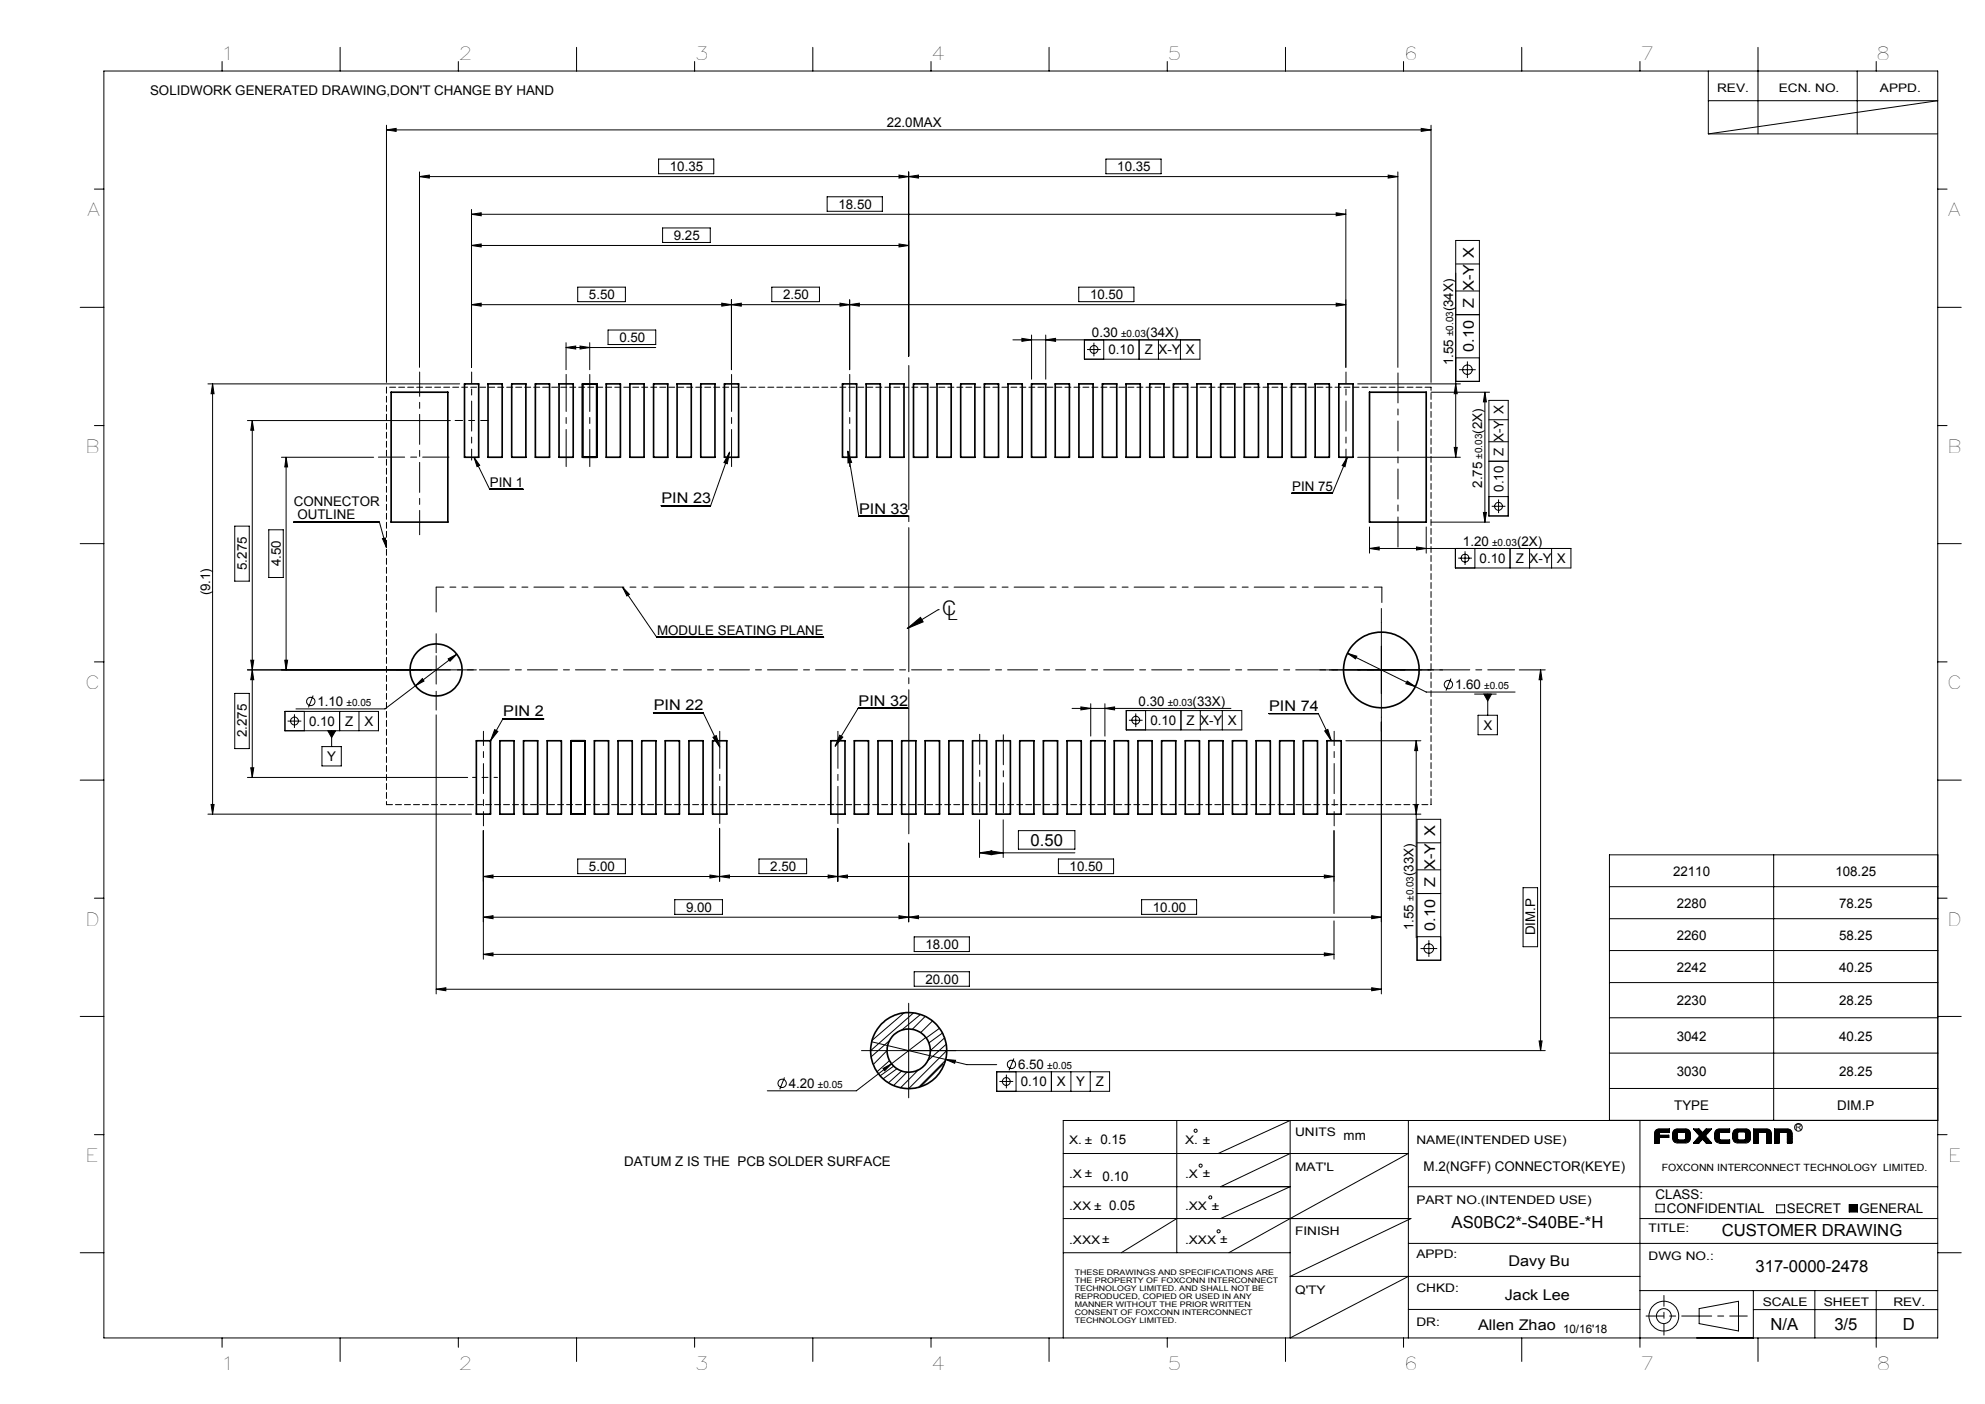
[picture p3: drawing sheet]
<svg xmlns="http://www.w3.org/2000/svg" width="420mm" height="297mm" viewBox="0 0 420 297" stroke-linecap="round" stroke-linejoin="round" font-family="sans-serif">
<g fill="none" stroke="#000" stroke-width=".21">
<path d="M22 15h388v268h-388zM47 13v2M72 10v5M97 13v2M122 10v5M147 13v2M172 10v5M197 13v2M222 10v5M247 13v2M272 10v5M297 13v2"/>
<path d="M322 10v5M347 13v2M361.5 15v13.3M372 10v18.3M393 15v13.3M397 13v2M81.8 27.5l2-.3v.6zM81.8 26.5v54.4M81.8 27.5h221M88.8 37.4l2-.4v.7zM88.8 36.4v41.3M88.8 37.4h207"/>
<path d="M139.3 33.7h11.7v3.1h-11.7zM190.2 37l2.1 .4-2.1 .3zM192.3 37.4l2-.4v.7zM192.3 36.4v38.9M234 33.7h11.7v3.1h-11.7zM293.7 37l2.1 .4-2.1 .3zM295.8 36.4v41.3M300.7 27.2l2.1 .3-2.1 .3zM302.8 26.5v54.4M361.5 21.3h48.5l-48.5 7M361.5 28.3h48.5M20 40h2"/>
<path d="M99.8 45.3l2-.3v.6zM99.8 51.9l2-.3v.6zM99.8 44.3v33.4M99.8 45.3h185M99.8 51.9h92.5M140.2 48.2h10.1v3.1h-10.1zM175 41.6h11.7v3.1h-11.7zM190.2 51.6l2.1 .3-2.1 .3zM282.7 45l2.1 .3-2.1 .3zM284.8 44.3v33.4M308 55.8h5M410 40h2"/>
<path d="M17 65h5M99.8 64.4l2-.3v.7zM99.8 64.4h185M119.8 73.5l2-.3v.6zM119.8 72.5v5.7M119.8 73.5h18.9M122.2 60.7h10.1v3.1h-10.1zM122.7 73.2l2.1 .3-2.1 .3zM124.8 72.5v5.7M128.7 69.8h10v3.1h-10zM152.7 64.1l2.1 .3-2.1 .4zM154.8 64.4l2-.3v.7z"/>
<path d="M154.8 63.4v14.8M163.3 60.7h10.1v3.1h-10.1zM177.7 64.1l2.1 .3-2.1 .4zM179.8 64.4l2-.3v.7zM179.8 63.4v14.8M214.3 71.9h39.6v4.1h-24.5v-4.1M216.2 71.6l2.1 .3-2.1 .3zM218.3 70.9v9.3M221.3 71.9l2-.3v.6zM221.3 70.9v9.3M228.2 60.7h11.7v3.1h-11.7zM230 73.9h2.9"/>
<path d="M231.5 72.5v2.9M233.5 71.9v4.1M241 71.9v4.1M245.1 71.9v4.1M249.8 71.9v4.1M282.7 64.1l2.1 .3-2.1 .4zM308 75.7h5M308 66.6h5M308 61.6h5M308.7 78.2h3.5M310.5 76.4v3.6M410 65h5"/>
<path d="M20 90h2M44 81.2h53.3M45 81.2l.3 2.1h-.6zM45 81.2v91M52.4 89h42.9M53.4 89l.3 2h-.6zM53.4 89v75.5M59.5 96.7h19.6M60.5 96.7l.4 2.1h-.6zM60.5 96.7v45M100.3 96.7l1.2 1.7-.6 .3zM100.3 96.7l3.3 6.8h7.1"/>
<path d="M154.4 95.6l-.5 2.5-.7-.2zM154.4 95.6l-4 11.4h-10.5M179.4 95.4l.8 2.4-.8 .1zM179.4 95.4l2.3 13.8h10.5M285.1 96.7l-.5 2-.6-.2zM285.1 96.7l-3.2 7.6h-8.5M287.3 81.2h21.7M287.3 96.7h21.7M302.8 83h12.4M307.7 94.6h.6l-.3 2.1zM308 81.2l.3 2.1h-.6zM308 80.7h5v-29.8h-5v45.8"/>
<path d="M314.2 83l.3 2h-.6zM314.2 83v27.5M315 84.7h4.1v24.4h-4.1zM315 97.6h4.1M315 93.4h4.1M315 88.8h4.1M410 90h2M17 115h5M49.7 111.3h3v11.6h-3zM56.9 112.1h3v10.1h-3zM62.1 110.5h18.2l1.5 5.3M80.9 113.9l.6-.1 .3 2z"/>
<path d="M289.8 116l2-.3v.6zM289.8 111.5v5.5M289.8 116h42.6v4.2h-24.5v-4.2M299.7 115.7l2.1 .3-2.1 .3zM301.8 111.5v5.5M302.8 110.5h12.4M308.5 118.1h2.9M310 116.6v2.9M312.1 116v4.2M313.9 108.4h.6l-.3 2.1zM315 105.1h4.1M315.6 107.1h2.9"/>
<path d="M317.1 105.7v2.8M319.5 116v4.2M323.6 116v4.2M328.3 116v4.2M410 115h5M53.1 139.7h.6l-.3 2zM60.3 139.7h.6l-.4 2zM92.3 124.2v5.3M92.3 134.1v4M92.3 138.7v6M94.8 139.4l1.9-1-1.5 1.5zM96.7 138.4l-15.2 11.6h-18.9"/>
<path d="M131.7 124.2l1.5 1.5-.6 .4zM131.7 124.2l7.2 10.6h35.4M191.9 133l2.9-2.4 .5 .9zM198.5 129h.1M198.5 129l-6.6 4M285.1 138.2l2 .6-.3 .6zM285.1 138.2l14.3 7M292.3 128.7v81.6M292.4 124.2v3.3M20 140h2M49.7 146.7h3v11.7h-3zM52.4 141.7h42.9"/>
<path d="M53.4 141.7l.3 2.1h-.6zM60.3 150.5h19.8v4.1h-19.8zM60.9 152.5h2.8M62.3 151.1v2.9M64.4 150.5v4.1M66.3 147.1l-1 2.5M68.1 157.9h4.1v4.1h-4.1zM69.4 154.6h1.6l-.8 1.4zM70.2 154.6v3.3M71.9 150.5v4.1M76 150.5v4.1M89.4 143.5l.3 .6-1.8 1z"/>
<path d="M92.3 146.2v4M92.3 151.2v59.1M96.8 141.7h4M104.7 154.3l.6 .4-1.5 2zM115 152.1h-8.6l-2.6 4.6M138.3 150.8h10.5l3.5 7.2M150.8 156l.8-.4 .7 2.4zM177.7 155.5l.6 .4-1.6 2zM192.1 149.8h-10.5l-4.9 8.1M226.8 149.9h33.7M228.7 149.5l2.1 .4-2.1 .3zM230.8 148.9v6.8"/>
<path d="M233.8 149.9l2-.4v.7zM233.8 148.9v6.8M238.3 150.3h24.4v4.1h-24.4zM238.9 152.4h2.9M240.3 150.9v2.9M242.4 150.3v4.1M249.9 150.3v4.1M254 150.3v4.1M258.6 150.3v4.1M268.5 151h10.4l2.8 5.7M279.3 141.7h26M280.3 154.6l.7-.3 .7 2.4z"/>
<path d="M284.8 156.7h15.8M297.7 144.1l1.7 1.1-1.9-.6zM299.4 145.2l2.4 1.2h18.8M299.6 156.7l.4 2.1h-.7zM299.6 156.7v41.7M307 143.5l-1 2.6M312 146.8h4.6M312.7 151.3h4.1v4.1h-4.1zM314 146.8h1.6l-.8 1.5zM314.8 146.8v4.5M321.5 141.7h5.5M326 141.7l.3 2.1h-.7z"/>
<path d="M326 141.7v80.5M410 140h2M17 165h5M44 172.2h55.8M44.7 170.2h.6l-.3 2zM52.4 164.5h46.6M53.1 162.4h.6l-.3 2.1zM102.3 175.7v27.2M152.3 175.2v11.2M177.3 175.2v11.2M192.3 178.4v16.6M207.3 173.4v8"/>
<path d="M212.3 173.4v8M215.5 175.7h11.9v3.9h-11.9zM282.3 175.7v17.5M284.8 172.2h15.8M299.3 170.2h.7l-.4 2zM299.8 173.3h5v29.8h-5zM299.8 178.3h5M410 165h5M20 190h2M102.3 194l2-.3v.6zM102.3 185.4l2-.3v.6zM102.3 194h190"/>
<path d="M102.3 185.4h180M122.2 181.7h10.1v3.1h-10.1zM142.8 190.3h10.1v3.1h-10.1zM150.2 185.1l2.1 .3-2.1 .3zM152.3 185.4l2-.3v.6zM160.6 181.7h10.1v3.1h-10.1zM175.2 185.1l2.1 .3-2.1 .3zM177.3 185.4l2-.3v.6zM190.2 193.7l2.1 .3-2.1 .3zM192.3 194l2-.3v.6zM193.4 198.2h11.7v3.1h-11.7zM207.3 180.4l2.5-.4v.8z"/>
<path d="M207.3 180.4h20.1M209.7 180l2.6 .4-2.6 .4zM223.9 181.7h11.7v3.1h-11.7zM241.5 190.3h11.7v3.1h-11.7zM280.2 185.1l2.1 .3-2.1 .3zM282.3 194.8v8.1M290.2 193.7l2.1 .3-2.1 .3zM299.8 198.2h5M299.8 189h5M299.8 184h5M302.3 198.9v3.5M322.3 187.8h3v12.5h-3z"/>
<path d="M340.5 180.8h69.5v56.2h-69.5zM340.5 187.6h69.5M340.5 194.3h69.5M375.3 180.8v56.2M410 190h2M17 215h5M92.3 209.3l2-.4v.7zM92.3 209.3h200M102.3 201.9l2-.3v.6zM102.3 201.9h180M191.3 214.3l-6.8 5.8M192.3 212.2v20"/>
<path d="M193.3 214.3l-9.1 7.9M193.4 205.6h11.7v3h-11.7zM194.8 214.6l-4 3.3M195.8 215l-2.8 2.7M195.9 219.5l-14.7 11.2h-18.9M197.3 216l-2.5 2.4M198.8 217.5l-2.8 2.1M199.4 218.5l-2.9 2.1M199.8 219.6l-3 2.6M280.2 201.6l2.1 .3-2.1 .3zM290.2 208.9l2.1 .4-2.1 .3zM300.6 200.7h3.5"/>
<path d="M340.5 201.1h69.5M340.5 207.9h69.5M340.5 215.3h69.5M410 215h5M166 227.9l-1 2.5M182.3 222.2h144.7M184.4 220.4l15.7 3.7M186.8 226l1.8-1-1.4 1.5zM187.7 222.2l-2.9 3M188.2 224.4l-2.6 2.3M188.2 220.1l-3.9 3.5M189.1 225.5l-2.9 2.1"/>
<path d="M189.8 226.1l-2.9 2.1M190.8 226.6l-2.8 2.5M191.9 226.8l-2.8 2.8M194.3 226.3l-3.8 3.8M199.6 225.1l-4.8 4.8M200.1 224.3l-5.8 5.7M200.1 224.1l2.1 .2-.2 .6zM200.1 224.1l4.4 1.1h6.4M200.2 220.9l-3.9 3.5M200.3 222.2l-8 8.1M210.9 226.7h23.9v4.2h-23.9zM211.5 228.8h2.9"/>
<path d="M212.9 227.3v2.9M214.5 223.9l-1 2.5M215 226.7v4.2M222.5 226.7v4.2M226.6 226.7v4.2M230.7 226.7v4.2M249 237v28M298 237v46M325.6 220.2h.7l-.3 2zM340.5 222.8h69.5M340.5 230.3h69.5M347 237v48"/>
<path d="M350.1 239.8v2h1v-1.1l.2-.1M350.1 240h1M350.1 239.8h1M350.1 239.6h1M350.1 239.5h3.1v-.7h-2.3a1.05 1.05 0 0 0-.8 1M350.2 239.3h3M350.3 239.1h2.9M350.5 239h2.7M351.2 239.5h-.1l.1 .6M353.9 239.8v-.2a.97 .97 0 0 1 1-.8l2.2 .1a.91 .91 0 0 1 .5 .9M353.9 239.8v1M353.9 240h1"/>
<path d="M353.9 239.8h1M353.9 239.6h1M354 239.5h3.6M354 239.3h3.5M354.2 239.1h3.2M354.4 239h2.8M355.1 239.5l-.2 .1v1.4l.2 .1M356.4 239.5l.3 .1v1.4l-.3 .1M356.7 240h.9M356.7 239.8h.9M356.7 239.6h.9M357.6 239.8v1"/>
<path d="M358.5 239h1.1M358.6 239.1h1.2M358.8 239.3h1.1M358.9 239.5h1.2M359.1 239.6h2.3M359.2 239.8h2M359.3 240h1.8M360.1 239.5h.3M360.1 239.5l-.6-.7h-1.2l1.2 1.4M360.4 239.5l.6-.7h1.2l-1.3 1.4 1.3 1.6h-1.2l-.6-.7M360.4 239.5h1.2M360.5 239.3h1.2"/>
<path d="M360.7 239.1h1.1M360.8 239h1.2M362.8 239.8v1M362.8 240h1M362.8 239.8h1M362.8 239.6h1M362.9 239.5h3.1v-.7h-2.3a.96 .96 0 0 0-.9 1M362.9 239.3h3.1M363.1 239.1h2.9M363.3 239h2.7M364 239.5l-.2 .1v1.4l.2 .1M366.6 239.8l.1-.2a.97 .97 0 0 1 1-.8l2.1 .1a.88 .88 0 0 1 .6 .9"/>
<path d="M366.6 239.8v1M366.6 240h1.1M366.6 239.8h1.1M366.7 239.6h1M366.7 239.5h3.6M366.8 239.3h3.4M366.9 239.1h3.2M367.1 239h2.8M367.8 239.5l-.1 .1v1.4l.1 .1M369.2 239.5l.2 .1v1.4l-.2 .1M369.4 240h1M369.4 239.8h1"/>
<path d="M369.4 239.6h1M370.4 239.8v1M371.1 239.5h3.6M371.1 240h.9M371.1 239.8h.9M371.1 239.6h.9M371.1 239.1h3.4M371.1 239h3.2M371.1 239.3h3.5M372.1 239.5l-.1 2.3h-.9v-3h2.7a1.02 1.02 0 0 1 1 1M373.7 239.5l.1 2.3h1v-2M373.8 240h1"/>
<path d="M373.8 239.8h1M373.8 239.6h1M375.5 239.5h3.6M375.5 240h.9M375.5 239.8h.9M375.5 239.6h.9M375.5 239.1h3.4M375.5 239h3.2M375.5 239.3h3.6M376.6 239.5l-.2 2.3h-.9v-3h2.8a.96 .96 0 0 1 .9 1M378.1 239.5l.1 2.3h1v-2M378.2 240h1"/>
<path d="M378.2 239.8h1M378.2 239.6h1M410 237h-185v46M20 240h2M225 257.8h73.5l-25.5 12.2h74M225 244h73l-38 21M225 251h48l-14.7 6.8M249 257.8l-11.8 7.2M257.7 244l15.3-7v46l25-13M273 244l-14.7 7M298 251h112M347 257.8h63"/>
<path d="M350.1 240.8h1M350.1 240.9h1M350.1 241.1h1M350.1 241.3h1M350.1 241.5h1M350.1 241.6h1M350.1 240.4h3M350.1 240.3h3M350.1 240.1h3v.5h-3M350.4 254.7h1.7v1.7h-1.7zM353.9 240.8v.1a.97 .97 0 0 0 1 .9h1.8a1.02 1.02 0 0 0 .9-1M353.9 240.8h1"/>
<path d="M353.9 240.4h1M353.9 240.3h1M353.9 240.1h1M353.9 240.6h1M353.9 240.9h1M354 241.1h3.6M354 241.3h3.5M354.2 241.5h3.2M354.4 241.6h2.8M356.7 240.8h.9M356.7 240.9h.9M356.7 240.4h.9"/>
<path d="M356.7 240.3h.9M356.7 240.1h.9M356.7 240.6h.9M358.5 241.6h1.1M358.6 241.5h1.2M358.8 241.3h1.1M358.9 241.1h1.2M359.1 240.9h2.3M359.2 240.8h2M359.3 240.6h1.8M359.5 240.2l.1 .2-1.3 1.4h1.2l.6-.7M359.5 240.4h1.5"/>
<path d="M359.5 240.1h1.5M359.6 240.3h1.3M360.1 241.1h.3M360.4 241.1h1.2M360.5 241.3h1.2M360.7 241.5h1.1M360.8 241.6h1.2M362.8 240.8a.95 .95 0 0 0 1 1h2.2v-.7h-3.1M362.8 240.8h1M362.8 240.9h1M362.8 240.4h1M362.8 240.3h1"/>
<path d="M362.8 240.1h1M362.8 240.6h1M362.9 241.3h3.1M363.1 241.5h2.9M363.3 241.6h2.7M366.6 240.8l.1 .1a.97 .97 0 0 0 1 .9h1.7a1.02 1.02 0 0 0 1-1M366.6 240.8h1.1M366.6 240.4h1.1M366.6 240.3h1.1M366.6 240.1h1.1M366.6 240.6h1.1M366.7 240.9h1"/>
<path d="M366.7 241.1h3.6M366.8 241.3h3.4M366.9 241.5h3.2M367.1 241.6h2.8M369.4 240.8h1M369.4 240.9h1M369.4 240.4h1M369.4 240.3h1M369.4 240.1h1M369.4 240.6h1M371.1 240.8h.9M371.1 240.9h.9"/>
<path d="M371.1 241.1h.9M371.1 241.3h.9M371.1 241.5h.9M371.1 241.6h.9M371.1 240.4h.9M371.1 240.3h.9M371.1 240.1h.9M371.1 240.6h.9M373.8 240.8h1M373.8 240.9h1M373.8 241.1h1M373.8 241.3h1"/>
<path d="M373.8 241.5h1M373.8 241.6h1M373.8 240.4h1M373.8 240.3h1M373.8 240.1h1M373.8 240.6h1M375.5 240.8h.9M375.5 240.9h.9M375.5 241.1h.9M375.5 241.3h.9M375.5 241.5h.9M375.5 241.6h.9"/>
<path d="M375.5 240.4h.9M375.5 240.3h.9M375.5 240.1h.9M375.5 240.6h.9M375.9 254.9h1.7v1.6h-1.7zM378.2 240.8h1M378.2 240.9h1M378.2 241.1h1M378.2 241.3h1M378.2 241.5h1M378.2 241.6h1M378.2 240.4h1"/>
<path d="M378.2 240.3h1M378.2 240.1h1M378.2 240.6h1M391.3 254.8h1.7v1.6h-1.7zM410 240h2M17 265h5M225 265h48M298 277h49M298 263h112M347 273h63M359.5 276.8l8.3-1.5v6.2l-8.3-1.5zM371 273v10"/>
<path d="M371 277h39M384 273v10M397 273v12M410 265h5M47 283v2M72 283v5M97 283v2M122 283v5M147 283v2M172 283v5M197 283v2M222 283v5"/>
<path d="M247 283v2M272 283v5M297 283v2M322 283v5M372 283v5"/>
<circle cx="231.5" cy="73.9" r=".83"/>
<circle cx="310.5" cy="78.2" r="1.01"/>
<circle cx="310" cy="118.1" r=".83"/>
<circle cx="317.1" cy="107.1" r=".83"/>
<circle cx="62.3" cy="152.5" r=".83"/>
<circle cx="65.8" cy="148.4" r=".88"/>
<circle cx="240.3" cy="152.4" r=".83"/>
<circle cx="306.5" cy="144.8" r=".88"/>
<circle cx="302.3" cy="200.7" r="1.01"/>
<circle cx="165.5" cy="229.2" r=".88"/>
<circle cx="212.9" cy="228.8" r=".83"/>
<circle cx="214" cy="225.2" r=".89"/>
<circle cx="253" cy="239.2" r=".33"/>
<circle cx="380.5" cy="238.5" r=".81"/>
<circle cx="254" cy="246.6" r=".33"/>
<circle cx="256.1" cy="253.3" r=".33"/>
<circle cx="257.8" cy="260.5" r=".33"/>
<circle cx="352.1" cy="278.4" r="1.57"/>
<circle cx="352.1" cy="278.4" r="3.1"/>
</g>
<path d="M352.1 282.4v-8.4" fill="none" stroke="#000" stroke-width=".21" stroke-dasharray="6.3 1.3 1.3 1.3" stroke-dashoffset="4.1"/>
<path d="M348.3 278.4h21.4" fill="none" stroke="#000" stroke-width=".21" stroke-dasharray="6.3 1.3 1.3 1.3" stroke-dashoffset="2.6"/>
<path d="M391.3 254.8h1.7v1.6h-1.7z" fill-rule="evenodd" fill="#000"/>
<g fill="none" stroke="#000" stroke-width=".35">
<path d="M82.8 83h12v27.5h-12zM98.3 81.2h3v15.5h-3zM103.3 81.2h3v15.5h-3zM108.3 81.2h3v15.5h-3zM113.3 81.2h3v15.5h-3zM118.3 81.2h3v15.5h-3zM123.3 81.2h3v15.5h-3zM128.3 81.2h3v15.5h-3zM133.3 81.2h3v15.5h-3zM138.3 81.2h3v15.5h-3zM143.3 81.2h3v15.5h-3zM148.3 81.2h3v15.5h-3z"/>
<path d="M153.3 81.2h3v15.5h-3zM178.3 81.2h3v15.5h-3zM183.3 81.2h3v15.5h-3zM188.3 81.2h3v15.5h-3zM193.3 81.2h3v15.5h-3zM198.3 81.2h3v15.5h-3zM203.3 81.2h3v15.5h-3zM208.3 81.2h3v15.5h-3zM213.3 81.2h3v15.5h-3zM218.3 81.2h3v15.5h-3zM223.3 81.2h3v15.5h-3zM228.3 81.2h3v15.5h-3z"/>
<path d="M233.3 81.2h3v15.5h-3zM238.3 81.2h3v15.5h-3zM243.3 81.2h3v15.5h-3zM248.3 81.2h3v15.5h-3zM253.3 81.2h3v15.5h-3zM258.3 81.2h3v15.5h-3zM263.3 81.2h3v15.5h-3zM268.3 81.2h3v15.5h-3zM273.3 81.2h3v15.5h-3zM278.3 81.2h3v15.5h-3zM283.3 81.2h3v15.5h-3zM289.8 83h12v27.5h-12z"/>
<path d="M100.8 156.7h3v15.5h-3zM105.8 156.7h3v15.5h-3zM110.8 156.7h3v15.5h-3zM115.8 156.7h3v15.5h-3zM120.8 156.7h3v15.5h-3zM125.8 156.7h3v15.5h-3zM130.8 156.7h3v15.5h-3zM135.8 156.7h3v15.5h-3zM140.8 156.7h3v15.5h-3zM145.8 156.7h3v15.5h-3zM150.8 156.7h3v15.5h-3zM175.8 156.7h3v15.5h-3z"/>
<path d="M180.8 156.7h3v15.5h-3zM185.8 156.7h3v15.5h-3zM190.8 156.7h3v15.5h-3zM195.8 156.7h3v15.5h-3zM200.8 156.7h3v15.5h-3zM205.8 156.7h3v15.5h-3zM210.8 156.7h3v15.5h-3zM215.8 156.7h3v15.5h-3zM220.8 156.7h3v15.5h-3zM225.8 156.7h3v15.5h-3zM230.8 156.7h3v15.5h-3zM235.8 156.7h3v15.5h-3z"/>
<path d="M240.8 156.7h3v15.5h-3zM245.8 156.7h3v15.5h-3zM250.8 156.7h3v15.5h-3zM255.8 156.7h3v15.5h-3zM260.8 156.7h3v15.5h-3zM265.8 156.7h3v15.5h-3zM270.8 156.7h3v15.5h-3zM275.8 156.7h3v15.5h-3zM280.8 156.7h3v15.5h-3z"/>
<circle cx="92.3" cy="141.7" r="5.5"/>
<circle cx="292.3" cy="141.7" r="8"/>
<circle cx="192.3" cy="222.2" r="4.6"/>
<circle cx="192.3" cy="222.2" r="8"/>
</g>
<path d="M80.1 96.7h14.9" fill="none" stroke="#000" stroke-width=".21" stroke-dasharray="30.5 1.3 1.3 1.3" stroke-dashoffset="24.9"/>
<path d="M100 164.4h5.3" fill="none" stroke="#000" stroke-width=".21" stroke-dasharray="30.5 1.3 1.3 1.3" stroke-dashoffset="29.7"/>
<path d="M96.3 88.9h7" fill="none" stroke="#000" stroke-width=".21" stroke-dasharray="30.5 1.3 1.3 1.3" stroke-dashoffset="28.9"/>
<path d="M192.3 76.3v101.1" fill="none" stroke="#000" stroke-width=".21" stroke-dasharray="30.5 1.3 1.3 1.3" stroke-dashoffset="-1"/>
<path d="M207.3 154.8v17.6" fill="none" stroke="#000" stroke-width=".21" stroke-dasharray="6.3 1.3 1.3 1.3" stroke-dashoffset="-.6"/>
<path d="M212.3 155v17.4" fill="none" stroke="#000" stroke-width=".21" stroke-dasharray="6.3 1.3 1.3 1.3" stroke-dashoffset="-.5"/>
<path d="M119.8 79.2v19.5M124.8 79.2v19.5M154.8 79.2v19.5M179.8 79.2v19.5M152.3 154.7v19.5M177.3 154.7v19.5" fill="none" stroke="#000" stroke-width=".21" stroke-dasharray="30.5 1.3 1.3 1.3" stroke-dashoffset="22.6"/>
<path d="M99.8 78.7v18.6M284.8 78.7v18.6" fill="none" stroke="#000" stroke-width=".21" stroke-dasharray="6.3 1.3 1.3 1.3" stroke-dashoffset="4"/>
<path d="M295.8 78.7v37.2" fill="none" stroke="#000" stroke-width=".21" stroke-dasharray="6.3 1.3 1.3 1.3" stroke-dashoffset="-.2"/>
<path d="M320.5 141.7h-238.7" fill="none" stroke="#000" stroke-width=".21" stroke-dasharray="6.3 1.3 1.3 1.3" stroke-dashoffset=".7"/>
<path d="M102.3 154.7v20M282.3 154.7v20" fill="none" stroke="#000" stroke-width=".21" stroke-dasharray="6.3 1.3 1.3 1.3" stroke-dashoffset="3.3"/>
<path d="M81.8 81.9v88.3M302.8 81.9h-221M81.8 170.2h221M302.8 170.2v-88.3" fill="none" stroke="#000" stroke-width=".21" stroke-dasharray="1.3 .6"/>
<path d="M92.3 124.2h200.1" fill="none" stroke="#000" stroke-width=".21" stroke-dasharray="6.3 1.3 1.3 1.3 1.3 1.3" stroke-dashoffset="4.7"/>
<path d="M88.8 78.7v34.4" fill="none" stroke="#000" stroke-width=".21" stroke-dasharray="6.3 1.3 1.3 1.3" stroke-dashoffset="1.2"/>
<g fill="#000">
<path d="M191.9 133l2.9-2.4 .5 .9z"/>
<path d="M119.8 73.5l2-.3v.6zM122.7 73.2l2.1 .3-2.1 .3zM154.8 64.4l2-.3v.7zM177.7 64.1l2.1 .3-2.1 .4zM152.3 185.4l2-.3v.6zM175.2 185.1l2.1 .3-2.1 .3zM99.8 64.4l2-.3v.7zM152.7 64.1l2.1 .3-2.1 .4zM177.3 185.4l2-.3v.6zM280.2 185.1l2.1 .3-2.1 .3z"/>
<path d="M179.8 64.4l2-.3v.7zM282.7 64.1l2.1 .3-2.1 .4z"/>
<path d="M45 81.2l.3 2.1h-.6zM44.7 170.2h.6l-.3 2z"/>
<path d="M100.3 96.7l1.2 1.7-.6 .3zM285.1 96.7l-.5 2-.6-.2zM80.9 113.9l.6-.1 .3 2zM131.7 124.2l1.5 1.5-.6 .4z"/>
<path d="M314.2 83l.3 2h-.6zM313.9 108.4h.6l-.3 2.1zM299.6 156.7l.4 2.1h-.7zM299.3 170.2h.7l-.4 2zM308 81.2l.3 2.1h-.6zM307.7 94.6h.6l-.3 2.1z"/>
<path d="M289.8 116l2-.3v.6zM299.7 115.7l2.1 .3-2.1 .3zM233.8 149.9l2-.4v.7zM228.7 149.5l2.1 .4-2.1 .3zM216.2 71.6l2.1 .3-2.1 .3zM221.3 71.9l2-.3v.6zM186.8 226l.4 .5 1.4-1.5zM200.1 224.1l1.9 .8 .2-.6z"/>
<path d="M53.1 139.7h.6l-.3 2zM53.4 89l.3 2h-.6zM60.3 139.7h.6l-.4 2zM60.5 96.7l.4 2.1h-.6z"/>
<path d="M53.4 141.7l.3 2.1h-.6zM53.1 162.4h.6l-.3 2.1z"/>
<path d="M104.7 154.3l.6 .4-1.5 2zM280.3 154.6l.7-.3 .7 2.4zM150.8 156l.8-.4 .7 2.4zM177.7 155.5l.6 .4-1.6 2zM154.4 95.6l-.5 2.5-.7-.2zM179.4 95.4l.8 2.4-.8 .1z"/>
<path d="M314 146.8l.8 1.5 .8-1.5zM69.4 154.6l.8 1.4 .8-1.4z"/>
<path d="M150.2 185.1l2.1 .3-2.1 .3zM102.3 185.4l2-.3v.6z"/>
<path d="M192.3 194l2-.3v.6zM290.2 193.7l2.1 .3-2.1 .3zM99.8 45.3l2-.3v.6zM282.7 45l2.1 .3-2.1 .3zM88.8 37.4l2-.4v.7zM190.2 37l2.1 .4-2.1 .3zM99.8 51.9l2-.3v.6zM190.2 51.6l2.1 .3-2.1 .3zM102.3 194l2-.3v.6zM190.2 193.7l2.1 .3-2.1 .3zM285.1 138.2l1.7 1.2 .3-.6zM297.7 144.1l-.2 .5 1.9 .6zM94.8 139.4l.4 .5 1.5-1.5zM89.4 143.5l-1.5 1.6 1.8-1zM192.3 37.4l2-.4v.7zM293.7 37l2.1 .4-2.1 .3z"/>
<path d="M207.3 180.4l2.5-.4v.8zM209.7 180l2.6 .4-2.6 .4z"/>
<path d="M102.3 201.9l2-.3v.6zM280.2 201.6l2.1 .3-2.1 .3zM92.3 209.3l2-.4v.7zM290.2 208.9l2.1 .4-2.1 .3zM81.8 27.5l2-.3v.6zM300.7 27.2l2.1 .3-2.1 .3z"/>
<path d="M325.6 220.2h.7l-.3 2zM326 141.7l.3 2.1h-.7z"/>
</g>
<g font-size="4.2">
<text x="199.3" y="130.1">C</text>
<text x="200.3" y="131.1">L</text>
</g>
<g font-size="3.8">
<text x="47" y="12.8">1</text>
<text x="97" y="12.8">2</text>
<text x="147" y="12.8">3</text>
<text x="197" y="12.8">4</text>
<text x="247" y="12.8">5</text>
<text x="297" y="12.8">6</text>
<text x="347" y="12.8">7</text>
<text x="397" y="12.8">8</text>
<text x="18" y="45.8">A</text>
<text x="411.7" y="45.8">A</text>
<text x="18" y="95.8">B</text>
<text x="412" y="95.8">B</text>
<text x="18" y="145.8">C</text>
<text x="412" y="145.8">C</text>
<text x="18" y="195.8">D</text>
<text x="412" y="195.8">D</text>
<text x="18" y="245.8">E</text>
<text x="412.1" y="245.8">E</text>
<text x="47" y="289.8">1</text>
<text x="97" y="289.8">2</text>
<text x="147" y="289.8">3</text>
<text x="197" y="289.8">4</text>
<text x="247" y="289.8">5</text>
<text x="297" y="289.8">6</text>
<text x="347" y="289.8">7</text>
<text x="397" y="289.8">8</text>
</g>
<g font-size="3.5">
<text x="218" y="178.9">0.50</text>
<text x="307.1" y="259.8">AS0BC2*-S40BE-*H</text>
<text x="364.3" y="261.4">CUSTOMER DRAWING</text>
<text x="371.4" y="269.1">317-0000-2478</text>
<text x="374.6" y="281.3">N/A</text>
<text x="388.1" y="281.3">3/5</text>
<text x="402.6" y="281.3">D</text>
</g>
<g font-size="3.1">
<text x="311.8" y="54.5" transform="rotate(-90 311.8 54.5)">X</text>
<text x="311.8" y="65.1" transform="rotate(-90 311.8 65.1)">Z X-Y</text>
<text x="311.8" y="74.5" transform="rotate(-90 311.8 74.5)">0.10</text>
<text x="140" y="106.4">PIN 23</text>
<text x="181.8" y="108.7">PIN 33</text>
<text x="181.7" y="149.3">PIN 32</text>
<text x="106.5" y="151.5">PIN 2</text>
<text x="138.3" y="150.2">PIN 22</text>
<text x="268.5" y="150.4">PIN 74</text>
<text x="303.6" y="176.9" transform="rotate(-90 303.6 176.9)">X</text>
<text x="303.6" y="187.6" transform="rotate(-90 303.6 187.6)">Z X-Y</text>
<text x="303.6" y="196.9" transform="rotate(-90 303.6 196.9)">0.10</text>
<text x="319.2" y="267.8">Davy Bu</text>
<text x="318.4" y="275">Jack Lee</text>
<text x="312.8" y="281.2">Allen Zhao</text>
</g>
<g font-size="2.8">
<text x="31.8" y="20.1">SOLIDWORK GENERATED DRAWING,DON'T CHANGE BY HAND</text>
<text x="187.6" y="26.9">22.0MAX</text>
<text x="141.7" y="36.2">10.35</text>
<text x="236.4" y="36.2">10.35</text>
<text x="177.4" y="44.1">18.50</text>
<text x="142.6" y="50.7">9.25</text>
<text x="124.6" y="63.2">5.50</text>
<text x="165.7" y="63.2">2.50</text>
<text x="230.6" y="63.2">10.50</text>
<text x="307.5" y="65.9" transform="rotate(-90 307.5 65.9)">(34X)</text>
<text x="231" y="71.3">0.30</text>
<text x="242.5" y="71.3">(34X)</text>
<text x="131.1" y="72.3">0.50</text>
<text x="234.6" y="74.9">0.10</text>
<text x="242.2" y="74.9">Z</text>
<text x="245.1" y="74.9">X-Y</text>
<text x="250.9" y="74.9">X</text>
<text x="307.5" y="77.3" transform="rotate(-90 307.5 77.3)">1.55</text>
<text x="318.1" y="87.7" transform="rotate(-90 318.1 87.7)">X</text>
<text x="313.6" y="91.8" transform="rotate(-90 313.6 91.8)">(2X)</text>
<text x="318.1" y="96.4" transform="rotate(-90 318.1 96.4)">Z X-Y</text>
<text x="62.2" y="107">CONNECTOR</text>
<text x="103.6" y="103">PIN 1</text>
<text x="273.4" y="103.8">PIN 75</text>
<text x="313.6" y="103.2" transform="rotate(-90 313.6 103.2)">2.75</text>
<text x="318.1" y="104" transform="rotate(-90 318.1 104)">0.10</text>
<text x="62.9" y="109.8">OUTLINE</text>
<text x="59.4" y="119.8" transform="rotate(-90 59.4 119.8)">4.50</text>
<text x="309.5" y="115.4">1.20</text>
<text x="313.1" y="119.1">0.10</text>
<text x="320.7" y="119.1">Z X-Y</text>
<text x="321" y="115.4">(2X)</text>
<text x="329.4" y="119.1">X</text>
<text x="44.4" y="125.9" transform="rotate(-90 44.4 125.9)">(9.1)</text>
<text x="52.2" y="120.6" transform="rotate(-90 52.2 120.6)">5.275</text>
<text x="139" y="134.3">MODULE SEATING PLANE</text>
<text x="67.2" y="149.4">1.10</text>
<text x="240.9" y="149.3">0.30</text>
<text x="252.3" y="149.3">(33X)</text>
<text x="307.9" y="145.8">1.60</text>
<text x="52.2" y="156" transform="rotate(-90 52.2 156)">2.275</text>
<text x="65.4" y="153.5">0.10</text>
<text x="73.1" y="153.5">Z</text>
<text x="77.1" y="153.5">X</text>
<text x="243.4" y="153.4">0.10</text>
<text x="251.1" y="153.4">Z</text>
<text x="254" y="153.4">X-Y</text>
<text x="259.8" y="153.4">X</text>
<text x="313.9" y="154.4">X</text>
<text x="69.3" y="161">Y</text>
<text x="124.6" y="184.2">5.00</text>
<text x="163" y="184.2">2.50</text>
<text x="226.3" y="184.2">10.50</text>
<text x="299.1" y="185.3" transform="rotate(-90 299.1 185.3)">(33X)</text>
<text x="354" y="185.3">22110</text>
<text x="388.4" y="185.3">108.25</text>
<text x="145.2" y="192.8">9.00</text>
<text x="243.9" y="192.8">10.00</text>
<text x="299.1" y="196.7" transform="rotate(-90 299.1 196.7)">1.55</text>
<text x="324.8" y="197.9" transform="rotate(-90 324.8 197.9)">DIM.P</text>
<text x="354.8" y="192.1">2280</text>
<text x="389.1" y="192.1">78.25</text>
<text x="195.8" y="200.7">18.00</text>
<text x="354.8" y="198.8">2260</text>
<text x="389.1" y="198.8">58.25</text>
<text x="195.8" y="208.1">20.00</text>
<text x="354.8" y="205.6">2242</text>
<text x="389.1" y="205.6">40.25</text>
<text x="354.8" y="212.7">2230</text>
<text x="389.1" y="212.7">28.25</text>
<text x="354.8" y="220.1">3042</text>
<text x="389.1" y="220.1">40.25</text>
<text x="215.4" y="226.2">6.50</text>
<text x="354.8" y="227.6">3030</text>
<text x="389.1" y="227.6">28.25</text>
<text x="166.9" y="230.2">4.20</text>
<text x="216" y="229.8">0.10</text>
<text x="223.6" y="229.8">X</text>
<text x="227.7" y="229.8">Y</text>
<text x="231.9" y="229.8">Z</text>
<text x="354.2" y="234.7">TYPE</text>
<text x="388.7" y="234.7">DIM.P</text>
<text x="284.3" y="241.2">mm</text>
<text x="132.1" y="246.7">DATUM Z IS THE PCB SOLDER SURFACE</text>
<text x="233.3" y="249.8">0.10</text>
<text x="301.2" y="247.7">M.2(NGFF) CONNECTOR(KEYE)</text>
<text x="350.3" y="253.7">CLASS:</text>
<text x="352.7" y="256.6">CONFIDENTIAL</text>
<text x="378.1" y="256.6">SECRET</text>
<text x="393.4" y="256.6">GENERAL</text>
</g>
<g font-size="2.5">
<text x="363.3" y="19.4">REV.</text>
<text x="376.4" y="19.4">ECN. NO.</text>
<text x="397.8" y="19.4">APPD.</text>
<text x="226.2" y="241.9">X. ± 0.15</text>
<text x="250.7" y="241.9">X. ±</text>
<text x="274" y="240.4">UNITS</text>
<text x="299.7" y="242">NAME(INTENDED USE)</text>
<text x="226.2" y="249.1">.X ±</text>
<text x="250.7" y="249.1">.X ±</text>
<text x="274" y="247.7">MAT'L</text>
<text x="226.2" y="256">.XX ± 0.05</text>
<text x="250.7" y="256">.XX ±</text>
<text x="299.7" y="254.6">PART NO.(INTENDED USE)</text>
<text x="226.2" y="263.1">.XXX ±</text>
<text x="250.7" y="263.1">.XXX ±</text>
<text x="274" y="261.3">FINISH</text>
<text x="348.8" y="260.5">TITLE:</text>
<text x="299.7" y="266">APPD:</text>
<text x="348.8" y="266.5">DWG NO.:</text>
<text x="274" y="273.7">Q'TY</text>
<text x="299.7" y="273.3">CHKD:</text>
<text x="299.7" y="280.6">DR:</text>
<text x="373" y="276.3">SCALE</text>
<text x="385.9" y="276.3">SHEET</text>
<text x="400.6" y="276.2">REV.</text>
<text x="330.7" y="282.1">10/16'18</text>
</g>
<g font-size="2.1">
<text x="237.2" y="71.3">±0.03</text>
<text x="307.5" y="71.1" transform="rotate(-90 307.5 71.1)">±0.03</text>
<text x="313.6" y="97" transform="rotate(-90 313.6 97)">±0.03</text>
<text x="315.7" y="115.4">±0.03</text>
<text x="73.3" y="149.4">±0.05</text>
<text x="247.1" y="149.3">±0.03</text>
<text x="314" y="145.8">±0.05</text>
<text x="299.1" y="190.6" transform="rotate(-90 299.1 190.6)">±0.03</text>
<text x="221.6" y="226.1">±0.05</text>
<text x="173.1" y="230.2">±0.05</text>
<text x="351.6" y="247.6">FOXCONN INTERCONNECT TECHNOLOGY LIMITED.</text>
</g>
<text font-size="1.8" x="379.9" y="239.1">R</text>
<g font-size="1.6">
<text x="227.4" y="269.7">THESE DRAWINGS AND SPECIFICATIONS ARE</text>
<text x="227.4" y="271.4">THE PROPERTY OF FOXCONN INTERCONNECT</text>
<text x="227.4" y="273.1">TECHNOLOGY LIMITED. AND SHALL NOT BE</text>
<text x="227.4" y="274.7">REPRODUCED, COPIED OR USED IN ANY</text>
<text x="227.4" y="276.4">MANNER WITHOUT THE PRIOR WRITTEN</text>
<text x="227.4" y="278.1">CONSENT OF FOXCONN INTERCONNECT</text>
<text x="227.4" y="279.8">TECHNOLOGY LIMITED.</text>
</g>
</svg>
